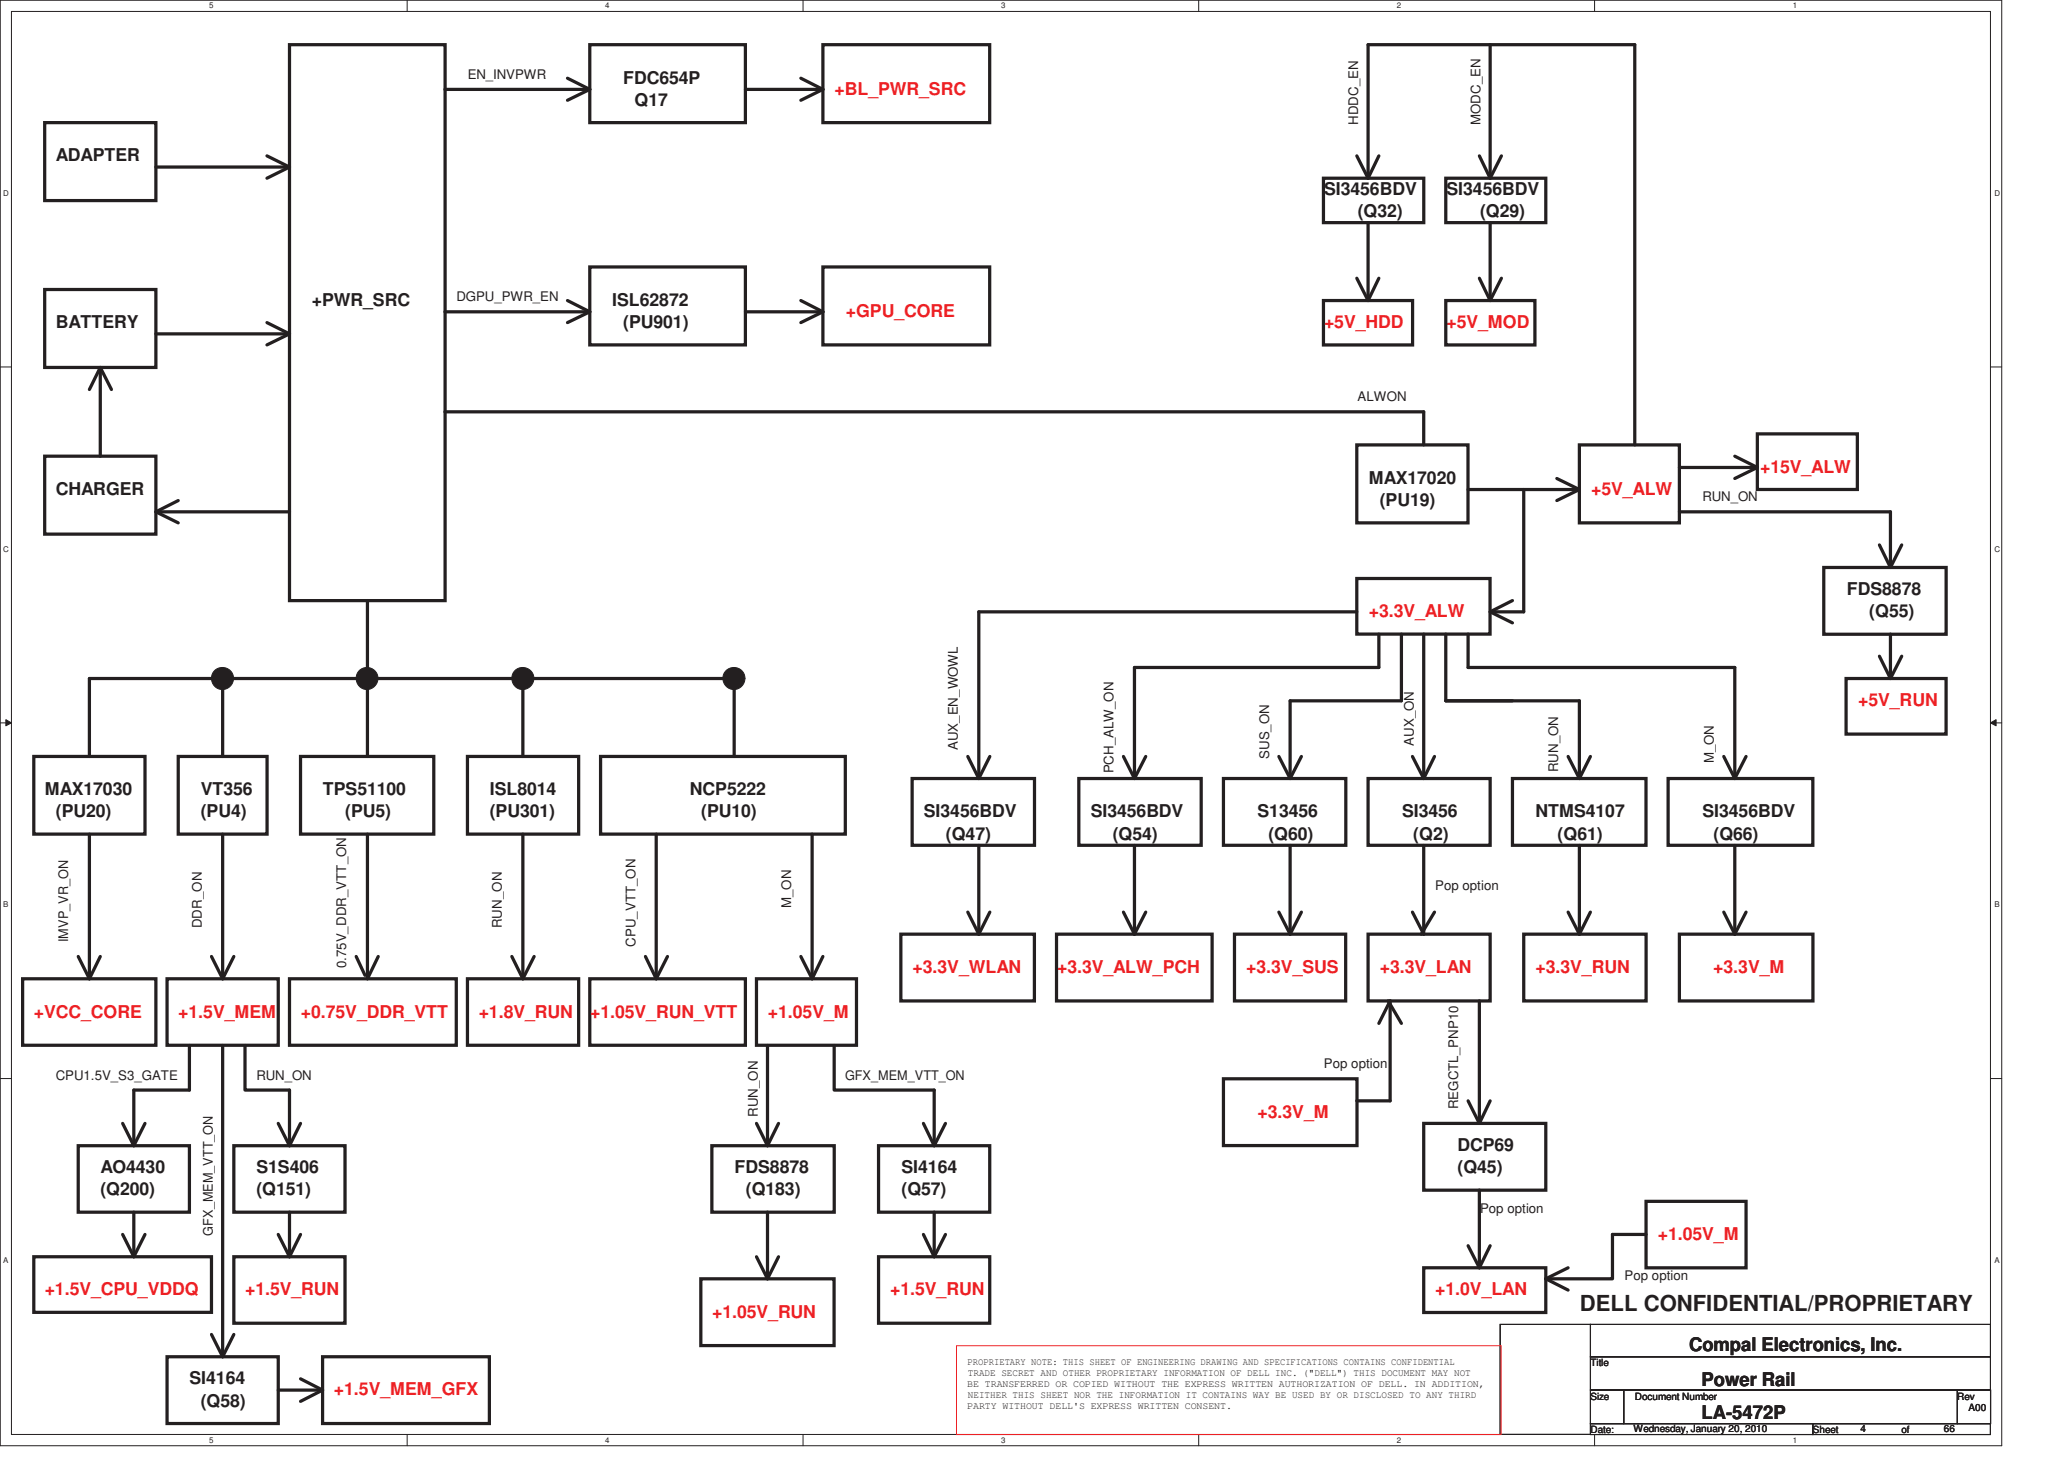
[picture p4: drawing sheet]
<svg xmlns="http://www.w3.org/2000/svg" width="297mm" height="210mm" viewBox="0 0 297 210" stroke-linecap="round" stroke-linejoin="round" font-family="sans-serif">
<path d="M0 0h288.1v208.1h-288.1zM1.6 1.6h284.9v204.8h-284.9z" fill="none" stroke="#231f20" stroke-width=".14"/>
<g fill="#fff">
<path d="M30.1 .2h.6v1.2h-.6z"/>
<path d="M30.1 206.6h.6v1.2h-.6z"/>
</g>
<path d="M58.6 0v1.6M58.6 206.4v1.7" fill="none" stroke="#231f20" stroke-width=".14"/>
<g fill="#fff">
<path d="M87 .2h.6v1.2h-.6z"/>
<path d="M87 206.6h.6v1.2h-.6z"/>
</g>
<path d="M115.6 0v1.6M115.6 206.4v1.7" fill="none" stroke="#231f20" stroke-width=".14"/>
<g fill="#fff">
<path d="M144 .2h.6v1.2h-.6z"/>
<path d="M144 206.6h.6v1.2h-.6z"/>
</g>
<path d="M172.5 0v1.6M172.5 206.4v1.7" fill="none" stroke="#231f20" stroke-width=".14"/>
<g fill="#fff">
<path d="M200.9 .2h.6v1.2h-.6z"/>
<path d="M200.9 206.6h.6v1.2h-.6z"/>
</g>
<path d="M229.5 0v1.6M229.5 206.4v1.7" fill="none" stroke="#231f20" stroke-width=".14"/>
<g fill="#fff">
<path d="M257.9 .2h.6v1.2h-.6z"/>
<path d="M257.9 206.6h.6v1.2h-.6z"/>
<path d="M.5 27.2h.7v1.2h-.7z"/>
<path d="M286.9 27.2h.7v1.2h-.7z"/>
<path d="M.5 78.4h.7v1.2h-.7z"/>
<path d="M286.9 78.4h.7v1.2h-.7z"/>
</g>
<path d="M0 52.8h1.6M286.5 52.8h1.6" fill="none" stroke="#231f20" stroke-width=".14"/>
<g fill="#fff">
<path d="M.5 129.6h.7v1.2h-.7z"/>
<path d="M286.9 129.6h.7v1.2h-.7z"/>
</g>
<path d="M0 104h1.6M286.5 104h1.6" fill="none" stroke="#231f20" stroke-width=".14"/>
<path d="M.8 103.6l.8 .4-.8 .5z" fill="#231f20"/>
<path d="M.8 103.6l.8 .4-.8 .5z" fill="none" stroke="#231f20" stroke-width=".14"/>
<path d="M286.5 104l.8-.4v.9z" fill="#231f20"/>
<path d="M286.5 104l.8-.4v.9z" fill="none" stroke="#231f20" stroke-width=".14"/>
<g fill="#fff">
<path d="M.5 180.8h.7v1.2h-.7z"/>
<path d="M286.9 180.8h.7v1.2h-.7z"/>
</g>
<path d="M0 155.2h1.6M286.5 155.2h1.6M215.9 190.6h13v15.8h-13zM228.9 190.6h57.6v4.7h-57.6zM228.9 195.3h57.6v4.7h-57.6zM228.9 200.1h4.8v4.8h-4.8zM228.9 204.9h32v1.6h-32zM233.7 200.1h48v4.8h-48zM260.9 204.9h25.5v1.6h-25.5zM281.7 200.1h4.8v4.8h-4.8z" fill="none" stroke="#231f20" stroke-width=".14"/>
<g fill="none" stroke="#231f20" stroke-width=".47">
<path d="M6.4 17.6h16v11.3h-16zM41.7 6.4h22.4v80h-22.4zM64 12.9h20.9M81.7 11.3l3.2 1.6M84.9 6.4h22.4v11.2h-22.4zM84.9 12.9l-3.2 1.5M107.3 12.9h11.1M115.3 11.3l3.1 1.6M118.4 6.4h24v11.2h-24zM118.4 12.9l-3.1 1.5M214.5 6.4v19.3M22.4 24h19.3"/>
<path d="M38.4 22.4l3.3 1.6M41.7 24l-3.3 1.7M190.5 25.7h14.4v6.3h-14.4zM195.3 22.4l1.6 3.3M196.9 25.7v-19.3h38.4v57.6M196.9 32v11.3M198.4 22.4l-1.5 3.3M208.1 25.7h14.4v6.3h-14.4zM212.9 22.4l1.6 3.3M214.5 32v11.3M216.1 22.4l-1.6 3.3M6.4 41.7h16v11.2h-16z"/>
<path d="M14.4 52.9l-1.5 3.2M14.4 52.9l1.6 3.2M14.4 52.9v12.8M22.4 48.1h19.3M38.4 46.4l3.3 1.7M41.7 48.1l-3.3 1.5M64 59.3h140.9v4.7M190.5 43.3h12.8v6.3h-12.8zM195.3 40l1.6 3.3M198.4 40l-1.5 3.3M208.1 43.3h12.8v6.3h-12.8zM212.9 40l1.6 3.3"/>
<path d="M216.1 40l-1.6 3.3M6.4 65.7h16v11.2h-16zM22.4 73.7h19.3M25.7 72l-3.3 1.7 3.3 1.6M195.3 64h16v11.3h-16zM211.3 70.5h16M227.3 64h14.4v11.3h-14.4zM241.7 67.3h11.2M241.7 73.7h30.4M249.7 65.7l3.2 1.6-3.2 1.6M252.9 62.4h14.4v8h-14.4zM32 97.7v11.2"/>
<path d="M52.9 86.4v22.5M105.7 97.7h-92.8v11.2M195.3 83.3h19.1v8h-19.1zM198.4 96.1h-35.1v15.9M201.7 91.3v9.6h-16v11.1M204.9 91.3v20.7M208.1 91.3v9.6M211.3 91.3v4.8h38.4v15.9M262.5 81.7h17.6v9.6h-17.6zM265.7 97.7h14.4v8h-14.4zM4.9 108.9h16v11.1h-16zM25.7 108.9h12.7v11.1h-12.7z"/>
<path d="M43.3 108.9h19.1v11.1h-19.1zM155.3 112h17.6v9.7h-17.6zM161.7 108.9l1.6 3.1M164.9 108.9l-1.6 3.1M176.1 112h17.6v9.7h-17.6zM184 108.9l1.7 3.1M187.3 108.9l-1.6 3.1M196.9 112h17.6v9.7h-17.6zM203.3 108.9l1.6 3.1M206.4 108.9l-1.5 3.1M208.1 100.9h19.2v11.1M208.1 100.9h9.6"/>
<path d="M217.7 112h19.2v9.7h-19.2zM225.7 108.9l1.6 3.1M228.9 108.9l-1.6 3.1M240.1 112h20.8v9.7h-20.8zM248.1 108.9l1.6 3.1M251.3 108.9l-1.6 3.1M11.3 137.7l1.6 3.2M12.9 120.1v20.8M14.4 137.7l-1.5 3.2M30.4 137.7l1.6 3.2M32 120.1v20.8M33.7 137.7l-1.7 3.2"/>
<path d="M51.3 137.7l1.2 2.7M52.9 120.1v20.8l1.5-3.2M92.9 137.7l1.5 3.2 1.7-3.2M115.3 137.7l1.6 3.2M116.9 120.1v20.8M118.4 137.7l-1.5 3.2M152 134.4h22.4v9.7h-22.4zM161.7 131.3l1.6 3.1M163.3 121.7v12.7M164.9 131.3l-1.6 3.1M177.7 134.4h16v9.7h-16zM184 131.3l1.7 3.1"/>
<path d="M185.7 121.7v12.7M187.3 131.3l-1.6 3.1M196.9 134.4h17.6v9.7h-17.6zM204.9 121.7v12.7l-1.6-3.1M206.4 131.3l-1.9 3.1M219.3 134.4h17.6v9.7h-17.6zM225.7 131.3l1.6 3.1M227.3 121.7v12.7M228.9 131.3l-1.6 3.1M241.7 134.4h19.2v9.7h-19.2zM248.1 131.3l1.6 3.1M249.7 121.7v12.7"/>
<path d="M251.3 131.3l-1.6 3.1M3.3 140.9h19.1v9.5h-19.1zM24 140.9h16v9.5h-16zM41.7 140.9h24v9.5h-24zM84.9 140.9h22.4v9.5h-22.4zM108.9 140.9h14.4v9.5h-14.4zM211.3 158.4l1.6 3.3M212.9 144v17.7M214.5 158.4l-1.6 3.3M204.9 161.7h17.6v9.6h-17.6zM211.3 179.3l1.6 3.2M212.9 171.3v11.2"/>
<path d="M214.5 179.3l-1.6 3.2M204.9 182.5h17.6v6.4h-17.6z"/>
</g>
<path d="M137.7 193.7h78.3v12.8h-78.3z" fill="none" stroke="#ed2024" stroke-width=".14"/>
<circle cx="32" cy="97.6" r="1.6" fill="#231f20"/>
<circle cx="32" cy="97.6" r="1.6" fill="none" stroke="#231f20" stroke-width=".14"/>
<circle cx="52.8" cy="97.6" r="1.58" fill="#231f20"/>
<circle cx="52.8" cy="97.6" r="1.58" fill="none" stroke="#231f20" stroke-width=".14"/>
<path d="M270.5 78.4l1.6 3.3M272.1 73.7v8M273.7 78.4l-1.6 3.3M75.2 97.7v11.2M270.5 94.4l1.6 3.3M272.1 91.3v6.4M273.7 94.4l-1.6 3.3M67.3 108.9h16v11.1h-16zM73.7 137.7l1.5 3.2M75.2 120.1v20.8M76.9 137.7l-1.7 3.2M67.3 140.9h16v9.5h-16z" fill="none" stroke="#231f20" stroke-width=".47"/>
<circle cx="75.2" cy="97.6" r="1.6" fill="#231f20"/>
<circle cx="75.2" cy="97.6" r="1.6" fill="none" stroke="#231f20" stroke-width=".14"/>
<g fill="none" stroke="#231f20" stroke-width=".47">
<path d="M84.9 38.4h22.4v11.2h-22.4zM118.4 38.4h24v11.2h-24zM64 44.9h20.9M81.7 43.3l3.2 1.6M84.9 44.9l-3.2 1.5M107.3 44.9h11.1M115.3 43.3l3.1 1.6M118.4 44.9l-3.1 1.5M224 68.9l3.3 1.6-3.3 1.5M105.7 97.7v11.2M195.3 88.1h-54.4v23.9M198.4 91.3v4.8"/>
<path d="M86.4 108.9h35.3v11.1h-35.3zM131.3 112h17.6v9.7h-17.6zM139.3 108.9l1.6 3.1M142.5 108.9l-1.6 3.1M129.6 134.4h19.3v9.7h-19.3zM139.3 131.3l1.6 3.1M140.9 121.7v12.7M142.5 131.3l-1.6 3.1M110.5 150.5v14.4M102.4 164.9h17.7v9.6h-17.7zM108.9 161.7l1.6 3.2M110.5 174.5v9.5"/>
<path d="M112 161.7l-1.5 3.2M100.9 184h19.1v9.7h-19.1zM108.9 180.9l1.6 3.1M112 180.9l-1.5 3.1"/>
</g>
<circle cx="105.6" cy="97.6" r="1.59" fill="#231f20"/>
<circle cx="105.6" cy="97.6" r="1.59" fill="none" stroke="#231f20" stroke-width=".14"/>
<g fill="none" stroke="#231f20" stroke-width=".47">
<path d="M219.3 70.5v17.6h-4.8M217.7 86.4l-3.2 1.7 3.2 1.5M94.4 120.1v20.8M27.3 150.5v6.4h-8v8M32 150.5v44.8M35.3 150.5v6.4h6.4v8M120.1 150.5v6.4h14.3v8M176.1 155.3h19.2v9.6h-19.2zM198.4 147.3l1.7-3.3v14.4h-4.8M199.8 144l1.9 3.3M11.3 164.9h16v9.6h-16zM17.6 177.7l1.7 3.2"/>
<path d="M17.6 161.7l1.7 3.2M19.3 174.5v6.4M20.9 177.7l-1.6 3.2M20.9 161.7l-1.6 3.2M33.7 164.9h16v9.6h-16zM40 177.7l1.7 3.2M40 161.7l1.7 3.2M41.7 174.5v6.4M43.3 177.7l-1.6 3.2M43.3 161.7l-1.6 3.2M126.4 164.9h16v9.6h-16zM132.9 161.7l1.5 3.2"/>
<path d="M132.9 177.7l1.5 3.2M134.4 174.5v6.4M136.1 177.7l-1.7 3.2M136.1 161.7l-1.7 3.2M236.9 177.7h-4.8v6.3h-9.6M236.9 172.9h14.4v9.6h-14.4zM4.9 180.9h25.5v8h-25.5zM24 195.3h16v9.6h-16zM30.4 192.1l1.6 3.2M33.7 192.1l-1.7 3.2M33.7 180.9h16v9.5h-16zM43.3 198.4l3.1 1.7-3.1 1.6"/>
<path d="M46.4 195.3h24v9.6h-24zM126.4 180.9h16v9.5h-16zM222.5 184l3.2 1.7M225.7 182.5l-3.2 1.5M40 200.1h6.4"/>
</g>
<text font-size="3.2" fill="#231f20" x="227.4" y="188.6">DELL CONFIDENTIAL/PROPRIETARY</text>
<g font-size="2.7" fill="#231f20">
<text x="243.1" y="194.4">Compal Electronics, Inc.</text>
<text x="244.9" y="199.4">Power Rail</text>
<text x="244.9" y="204.2">LA-5472P</text>
</g>
<g font-size="2.5" fill="#231f20">
<text x="89.7" y="12">FDC654P</text>
<text x="91.3" y="15.2">Q17</text>
<text x="8" y="23.2">ADAPTER</text>
<text x="190.6" y="28">SI3456BDV</text>
<text x="208.2" y="28">SI3456BDV</text>
<text x="195.4" y="31.2">(Q32)</text>
<text x="213" y="31.2">(Q29)</text>
<text x="8" y="47.2">BATTERY</text>
<text x="44.9" y="44">+PWR_SRC</text>
<text x="88.1" y="44">ISL62872</text>
<text x="89.7" y="47.2">(PU901)</text>
<text x="8" y="71.2">CHARGER</text>
<text x="197" y="69.6">MAX17020</text>
<text x="198.6" y="72.8">(PU19)</text>
<text x="265.8" y="85.6">FDS8878</text>
<text x="269" y="88.8">(Q55)</text>
<text x="6.4" y="114.4">MAX17030</text>
<text x="8" y="117.7">(PU20)</text>
<text x="28.9" y="114.4">VT356</text>
<text x="28.9" y="117.6">(PU4)</text>
<text x="46.5" y="114.4">TPS51100</text>
<text x="49.7" y="117.6">(PU5)</text>
<text x="70.5" y="117.7">(PU301)</text>
<text x="70.5" y="114.4">ISL8014</text>
<text x="99.3" y="114.4">NCP5222</text>
<text x="100.9" y="117.7">(PU10)</text>
<text x="133" y="117.7">SI3456BDV</text>
<text x="157" y="117.7">SI3456BDV</text>
<text x="181" y="117.7">S13456</text>
<text x="201.8" y="117.7">SI3456</text>
<text x="221" y="117.7">NTMS4107</text>
<text x="245" y="117.7">SI3456BDV</text>
<text x="136.1" y="120.8">(Q47)</text>
<text x="160.1" y="120.8">(Q54)</text>
<text x="182.5" y="120.8">(Q60)</text>
<text x="203.4" y="120.8">(Q2)</text>
<text x="224.2" y="120.8">(Q61)</text>
<text x="246.6" y="120.8">(Q66)</text>
<text x="209.8" y="165.6">DCP69</text>
<text x="14.4" y="168.8">AO4430</text>
<text x="14.4" y="172">(Q200)</text>
<text x="36.9" y="168.8">S1S406</text>
<text x="36.9" y="172">(Q151)</text>
<text x="105.7" y="168.8">FDS8878</text>
<text x="107.3" y="172">(Q183)</text>
<text x="129.7" y="168.8">SI4164</text>
<text x="129.7" y="172">(Q57)</text>
<text x="209.8" y="168.8">(Q45)</text>
<text x="27.3" y="199.3">SI4164</text>
<text x="28.9" y="202.4">(Q58)</text>
</g>
<g font-size="2.5" fill="#ed2024">
<text x="120.1" y="13.6">+BL_PWR_SRC</text>
<text x="121.7" y="45.6">+GPU_CORE</text>
<text x="190.5" y="47.2">+5V_HDD</text>
<text x="208.2" y="47.2">+5V_MOD</text>
<text x="229" y="71.2">+5V_ALW</text>
<text x="253.3" y="68">+15V_ALW</text>
<text x="197" y="88.8">+3.3V_ALW</text>
<text x="267.4" y="101.6">+5V_RUN</text>
<text x="131.3" y="140">+3.3V_WLAN</text>
<text x="152.1" y="140">+3.3V_ALW_PCH</text>
<text x="179.4" y="140">+3.3V_SUS</text>
<text x="198.6" y="140">+3.3V_LAN</text>
<text x="221" y="140">+3.3V_RUN</text>
<text x="246.6" y="140">+3.3V_M</text>
<text x="4.9" y="146.4">+VCC_CORE</text>
<text x="25.7" y="146.4">+1.5V_MEM</text>
<text x="43.3" y="146.4">+0.75V_DDR_VTT</text>
<text x="68.9" y="146.4">+1.8V_RUN</text>
<text x="84.9" y="146.4">+1.05V_RUN_VTT</text>
<text x="110.5" y="146.4">+1.05V_M</text>
<text x="181" y="160.8">+3.3V_M</text>
<text x="238.6" y="178.4">+1.05V_M</text>
<text x="6.4" y="186.4">+1.5V_CPU_VDDQ</text>
<text x="35.3" y="186.4">+1.5V_RUN</text>
<text x="102.5" y="189.7">+1.05V_RUN</text>
<text x="128.1" y="186.4">+1.5V_RUN</text>
<text x="206.5" y="186.4">+1.0V_LAN</text>
<text x="48.1" y="200.8">+1.5V_MEM_GFX</text>
</g>
<g font-size="1.9" fill="#231f20">
<text x="67.3" y="11.3">EN_INVPWR</text>
<text x="195.4" y="18" transform="rotate(-90 195.4 18)">HDDC_EN</text>
<text x="213.1" y="18" transform="rotate(-90 213.1 18)">MODC_EN</text>
<text x="65.7" y="43.4">DGPU_PWR_EN</text>
<text x="195.4" y="57.8">ALWON</text>
<text x="245" y="72.1">RUN_ON</text>
<text x="137.8" y="108" transform="rotate(-90 137.8 108)">AUX_EN_WOWL</text>
<text x="203.4" y="107.3" transform="rotate(-90 203.4 107.3)">AUX_ON</text>
<text x="160.2" y="111.3" transform="rotate(-90 160.2 111.3)">PCH_ALW_ON</text>
<text x="182.7" y="109.2" transform="rotate(-90 182.7 109.2)">SUS_ON</text>
<text x="224.2" y="111.2" transform="rotate(-90 224.2 111.2)">RUN_ON</text>
<text x="246.7" y="109.9" transform="rotate(-90 246.7 109.9)">M_ON</text>
<text x="113.8" y="130.7" transform="rotate(-90 113.8 130.7)">M_ON</text>
<text x="206.5" y="128.1">Pop option</text>
<text x="9.8" y="135.6" transform="rotate(-90 9.8 135.6)">IMVP_VR_ON</text>
<text x="29" y="133.6" transform="rotate(-90 29 133.6)">DDR_ON</text>
<text x="72.2" y="133.6" transform="rotate(-90 72.2 133.6)">RUN_ON</text>
<text x="91.4" y="136.3" transform="rotate(-90 91.4 136.3)">CPU_VTT_ON</text>
<text x="49.8" y="139.4" transform="rotate(-90 49.8 139.4)">0.75V_DDR_VTT_ON</text>
<text x="8" y="155.4">CPU1.5V_S3_GATE</text>
<text x="36.9" y="155.4">RUN_ON</text>
<text x="121.6" y="155.4">GFX_MEM_VTT_ON</text>
<text x="190.5" y="153.7">Pop option</text>
<text x="109" y="160.8" transform="rotate(-90 109 160.8)">RUN_ON</text>
<text x="209.8" y="159.7" transform="rotate(-90 209.8 159.7)">REGCTL_PNP10</text>
<text x="30.6" y="177.8" transform="rotate(-90 30.6 177.8)">GFX_MEM_VTT_ON</text>
<text x="213" y="174.6">Pop option</text>
<text x="233.8" y="184.2">Pop option</text>
</g>
<g font-size="1.4" fill="#231f20">
<text x="139.3" y="196.5">PROPRIETARY NOTE: THIS SHEET OF ENGINEERING DRAWING AND SPECIFICATIONS CONTAINS CONFIDENTIAL</text>
<text x="228.9" y="196.6">Title</text>
<text x="139.2" y="199.6">BE TRANSFERRED OR COPIED WITHOUT THE EXPRESS WRITTEN AUTHORIZATION OF DELL. IN ADDITION,</text>
<text x="139.2" y="202.7">PARTY WITHOUT DELL'S EXPRESS WRITTEN CONSENT.</text>
<text x="139.3" y="198">TRADE SECRET AND OTHER PROPRIETARY INFORMATION OF DELL INC. (&quot;DELL&quot;) THIS DOCUMENT MAY NOT</text>
<text x="139.3" y="201.2">NEITHER THIS SHEET NOR THE INFORMATION IT CONTAINS WAY BE USED BY OR DISCLOSED TO ANY THIRD</text>
<text x="228.9" y="201.4">Size</text>
<text x="235.3" y="201.4">Document Number</text>
<text x="281.7" y="201.4">Rev</text>
<text x="283.3" y="203">A00</text>
<text x="228.9" y="206.3">Date:</text>
<text x="235.1" y="206.1">Wednesday, January 20, 2010</text>
<text x="260.9" y="206.3">Sheet</text>
<text x="267.7" y="206.1">4</text>
<text x="273.7" y="206.2">of</text>
<text x="279.8" y="206.1">66</text>
</g>
<g font-size="1.1" fill="#231f20">
<text x="30.1" y="1.2">5</text>
<text x="87.1" y="1.2">4</text>
<text x="144.1" y="1.2">3</text>
<text x="201" y="1.2">2</text>
<text x="258" y="1.2">1</text>
<text x=".5" y="28.2">D</text>
<text x="287" y="28.2">D</text>
<text x=".5" y="79.4">C</text>
<text x="287" y="79.4">C</text>
<text x=".5" y="130.6">B</text>
<text x="287" y="130.6">B</text>
<text x=".5" y="181.8">A</text>
<text x="287" y="181.8">A</text>
<text x="30.1" y="207.6">5</text>
<text x="87.1" y="207.6">4</text>
<text x="144.1" y="207.6">3</text>
<text x="201" y="207.6">2</text>
<text x="258" y="207.6">1</text>
</g>
</svg>
